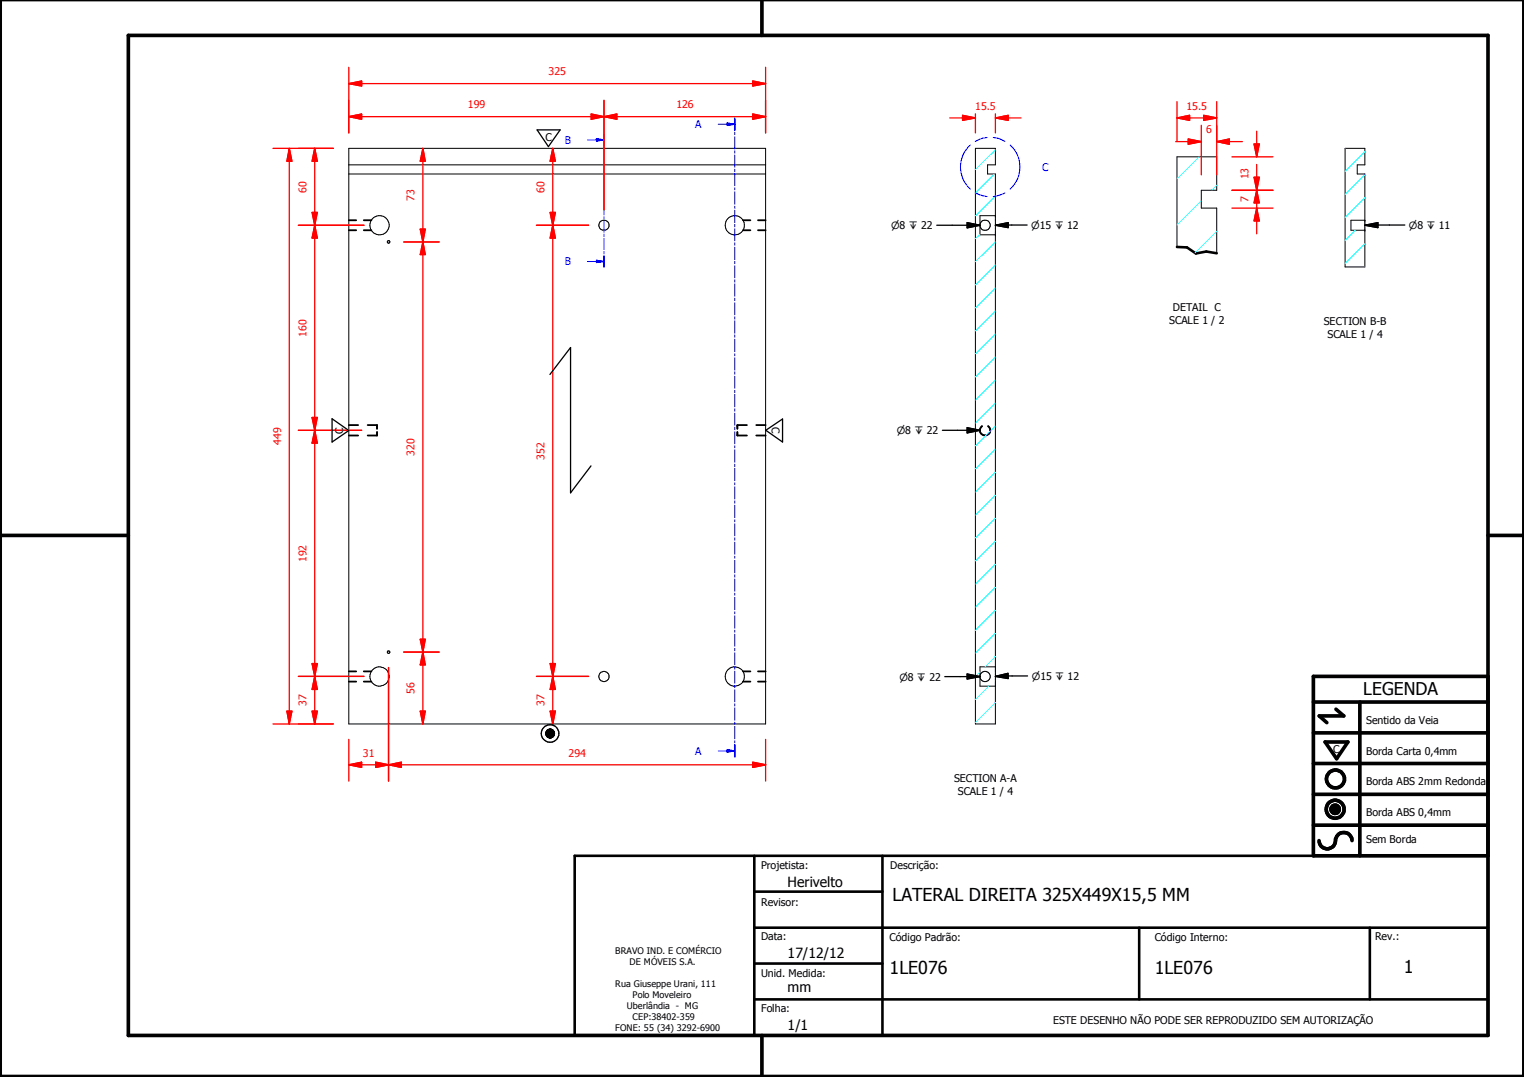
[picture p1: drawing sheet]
<svg xmlns="http://www.w3.org/2000/svg" width="297mm" height="210mm" viewBox="0 0 297 210" stroke-linecap="round" stroke-linejoin="round" font-family="sans-serif">
<g fill="none" stroke="#000" stroke-width=".19">
<path d="M68 33.9h81.2M68 32.1h81.2M68 28.9h81.2v112.2h-81.2zM190.1 28.9h3.9v3.2h-1.5v1.8h1.5v107.2h-3.9zM262.2 28.9h3.8v3.2h-1.5v1.8h1.5v18.1h-3.8zM191 43.7a1.02 1.02 0 0 1 1.6-.6 1.02 1.02 0 0 1 0 1.6 1.02 1.02 0 0 1-1.6-.6M194 42h.1M194 45.8h.1M194 42h-3v3.8h3M229.4 48.1v-17.5h7.7v6.5h-3v3.5h3v8.8M266 42.9h.1M266 44.9h.1"/>
<path d="M266 42.9h-2.7v2h2.7M75.6 126.9l.4 .1-.2 .3-.3-.1zM191 131.7a1.01 1.01 0 0 1 1.6-.7 1.01 1.01 0 0 1 0 1.7 1.01 1.01 0 0 1-1.6-.7M194 130h-3v3.7h3M106.4 142.9l1.7 .1zM106.4 143h1.7zM106.4 143l1.6 .1zM106.4 143.1l1.6 .1zM106.4 142.8l1.7 .1zM106.4 143.2h1.6zM106.4 143.2l1.6 .1zM106.4 142.7l1.6 .1z"/>
<path d="M106.5 143.3h1.5zM106.5 143.3l1.4 .1zM106.5 142.6l1.5 .1zM106.5 143.4h1.4zM106.5 143.4l1.4 .1zM106.5 142.5l1.5 .1zM106.5 143.5h1.4zM106.5 142.5h1.4zM106.6 143.5h1.3zM106.6 143.5l1.2 .1zM106.6 142.4l1.3 .1zM106.6 143.6h1.2z"/>
<path d="M106.6 143.6h1.1zM106.6 142.3l1.3 .1zM106.6 142.3h1.2zM106.7 143.6h1zM106.7 143.6l1 .1zM106.7 142.3h1.1zM106.7 142.3h1zM106.8 143.7h.9zM106.8 143.7h.8zM106.8 142.2l.9 .1zM106.8 142.2h.9zM106.9 143.7h.7z"/>
<path d="M106.9 143.7l.6 .1zM106.9 142.2h.8zM106.9 142.2h.7zM107 143.8h.5zM107 143.8h.4zM107 142.2h.6zM107 142.2h.5zM107.1 143.8h.3zM107.1 143.8h.2zM107.1 142.2h.4zM107.1 142.2h.3zM107.1 142.1l.3 .1z"/>
<path d="M107.1 142.1h.2zM259.4 157.6l1.6 .1zM259.4 157.7l1.6 .1zM259.4 157.8l1.6 .1zM259.4 157.9h1.6v.1zM259.4 157.9l1.6 .1h-1.5zM259.4 157.6h1.6zM259.5 158h1.5zM259.5 158l1.4 .1zM259.5 157.5l1.5 .1zM259.5 158.1h1.4zM259.5 157.4l1.5 .1z"/>
<path d="M259.5 158.1l1.4 .1zM259.5 157.3l1.4 .1zM259.6 158.2h1.3zM259.6 158.2h1.2zM259.6 157.2l1.3 .1zM259.6 158.2l1.2 .1zM259.6 157.2h1.3zM259.7 158.3h1.1zM259.7 158.3l1 .1zM259.7 157.1l1.1 .1zM259.7 157.1h1.1zM259.8 158.4h.9z"/>
<path d="M259.8 158.4h.8zM259.8 157.1h1zM259.8 157.1h.9zM259.8 158.4l.8 .1zM259.8 157l.9 .1zM259.8 157h.8zM259.9 158.5h.7zM259.9 158.5h.6zM259.9 157h.7zM260 158.5h.5zM260 158.5h.4zM260 157h.6z"/>
<path d="M260.1 158.5h.3zM260.1 158.5h.2zM260.1 156.9l.4 .1zM260.1 156.9h.3zM260.1 156.9h.2z"/>
<circle cx="74" cy="43.9" r="1.87"/>
<circle cx="75.7" cy="47.2" r=".26"/>
<circle cx="117.7" cy="43.9" r=".99"/>
<circle cx="143.2" cy="43.9" r="1.87"/>
<circle cx="74" cy="131.8" r="1.88"/>
<circle cx="117.7" cy="131.9" r="1.01"/>
<circle cx="143.2" cy="131.8" r="1.87"/>
</g>
<g fill="none" stroke="#000" stroke-width=".35">
<path d="M68 44.9h1.4M68 42.9h1.4M70.9 44.9h1.5M70.9 42.9h1.5M144.8 44.9h1.5M144.8 42.9h1.5M147.7 44.9h1.5M147.7 42.9h1.5M68 84.9h1.8M68 82.8h1.8M71.7 82.8h1.8v.8M73.5 84.2v.7h-1.8"/>
<path d="M143.7 84.2v.7h1.9M145.6 82.8h-1.9v.8M147.4 84.9h1.8M147.4 82.8h1.8M191.4 83.1a1 1 0 0 0-.1 1.4 1 1 0 0 0 1.4 0 1 1 0 0 0-.1-1.4M68 132.8h1.4M68 130.9h1.4M70.9 132.8h1.5M70.9 130.9h1.5M144.8 132.8h1.5M144.8 130.9h1.5M147.7 132.8h1.5"/>
<path d="M147.7 130.9h1.5"/>
</g>
<path d="M229.4 48.1l1.9 .1 1.8 1.2 2-.4 2 .4M112 166.8h178v35h-178zM147 173.8h25M147 166.8v35M172 166.8v35M147 194.8h143M147 180.8h143M147 187.8h25M222 180.8v14M267 180.8v14" fill="none" stroke="#000" stroke-width=".51"/>
<g fill="#000">
<path d="M106.4 142.8l1.7 .1zM106.4 142.7l1.6 .1zM106.5 142.6l1.5 .1zM106.5 142.5l1.5 .1zM106.5 142.5h1.4zM106.6 142.4l1.3 .1zM106.6 142.3l1.3 .1zM106.6 142.3h1.2zM106.7 142.3h1.1zM106.7 142.3h1zM106.8 142.2l.9 .1zM106.8 142.2h.9z"/>
<path d="M106.9 142.2h.8zM106.9 142.2h.7zM107 142.2h.6zM107 142.2h.5zM107.1 142.2h.4zM107.1 142.2h.3zM107.1 142.1l.3 .1zM107.1 142.1h.2zM107.1 143.8h.2zM107 143.8h.4zM107.1 143.8h.3zM106.9 143.7l.6 .1z"/>
<path d="M107 143.8h.5zM106.8 143.7h.8zM106.9 143.7h.7zM106.7 143.6l1 .1zM106.8 143.7h.9zM106.6 143.6h1.1zM106.7 143.6h1zM106.6 143.5l1.2 .1zM106.6 143.6h1.2zM106.5 143.5h1.4zM106.6 143.5h1.3zM106.5 143.4l1.4 .1z"/>
<path d="M106.5 143.3l1.4 .1zM106.5 143.4h1.4zM106.4 143.2l1.6 .1zM106.5 143.3h1.5zM106.4 143l1.6 .1zM106.4 143.1l1.6 .1zM106.4 143.2h1.6zM106.4 142.9l1.7 .1zM106.4 143h1.7zM259.4 157.6h1.6zM259.5 157.5l1.5 .1zM259.5 157.4l1.5 .1z"/>
<path d="M259.5 157.3l1.4 .1zM259.6 157.2l1.3 .1zM259.6 157.2h1.3zM259.7 157.1l1.1 .1zM259.7 157.1h1.1zM259.8 157.1h1zM259.8 157.1h.9zM259.8 157l.9 .1zM259.8 157h.8zM259.9 157h.7zM260 157h.6zM260.1 156.9l.4 .1z"/>
<path d="M260.1 156.9h.3zM260.1 156.9h.2zM260.1 158.5h.2zM260 158.5h.4zM260.1 158.5h.3zM259.9 158.5h.6zM260 158.5h.5zM259.8 158.4l.8 .1zM259.9 158.5h.7zM259.8 158.4h.8zM259.7 158.3l1 .1zM259.8 158.4h.9z"/>
<path d="M259.6 158.2l1.2 .1zM259.7 158.3h1.1zM259.6 158.2h1.2zM259.5 158.1l1.4 .1zM259.6 158.2h1.3zM259.5 158l1.4 .1zM259.5 158.1h1.4zM259.4 157.9l1.6 .1h-1.5zM259.5 158h1.5zM259.4 157.6l1.6 .1zM259.4 157.7l1.6 .1zM259.4 157.8l1.6 .1z"/>
<path d="M259.4 157.9h1.6v.1z"/>
</g>
<g fill="none" stroke="#000" stroke-width=".71">
<path d="M148.5 0v6.9M297 -.1v209.9h-297v-209.9M25 6.9h265v194.9h-265zM0 104.4h25M290 104.4h7M256 136.8h34M260.4 138.2l1.5 1.3h-4.8l1.5 1.3M265 136.8v30M290 131.8h-34v35h34M256 154.8h34M256 148.8h34M256 142.8h34"/>
<path d="M258.3 144.6h4.4l-2.2 3.3zM256 160.8h34M257.1 163.8a1.62 1.62 0 0 0 1.8 1.6 1.62 1.62 0 0 0 1.4-1.9 1.63 1.63 0 0 1 1.7-1.2 1.63 1.63 0 0 1 1.5 1.5M148.5 201.8v8"/>
<circle cx="260.2" cy="157.7" r="1.76"/>
<circle cx="260.2" cy="157.7" r=".82"/>
<circle cx="260.3" cy="151.8" r="1.76"/>
</g>
<g fill="none" stroke="#00f" stroke-width=".19">
<path d="M141.7 24.2h1.5M143.2 23v2.4M143.2 25.8v.4M143.2 26.6v2.4M143.2 29.4v.4M143.2 30.2v2.4M143.2 33v.4M143.2 33.8v2.4M143.2 36.6v.4M143.2 37.4v2.4M143.2 40.2v.4M143.2 41v2.4"/>
<path d="M143.2 43.7v.5M143.2 44.6v2.3M143.2 47.3v.5M143.2 48.2v2.4M143.2 50.9v.5M143.2 51.8v2.3M143.2 54.5v.5M143.2 55.3v2.4M143.2 58.1v.5M143.2 59v2.3M143.2 61.7v.5M143.2 62.5v2.4"/>
<path d="M143.2 65.3v.4M143.2 66.1v2.4M143.2 68.9v.4M143.2 69.7v2.4M143.2 72.5v.4M143.2 73.3v2.4M143.2 76.1v.4M143.2 76.9v2.4M143.2 79.7v.4M143.2 80.5v2.4M143.2 83.3v.4M143.2 84.1v2.4"/>
<path d="M143.2 86.9v.4M143.2 87.7v2.4M143.2 90.5v.4M143.2 91.3v2.4M143.2 94.1v.4M143.2 94.9v2.3M143.2 97.6v.5M143.2 98.5v2.4M143.2 101.3v.4M143.2 102.1v2.3M143.2 104.8v.5M143.2 105.7v2.3"/>
<path d="M143.2 108.4v.4M143.2 109.2v2.4M143.2 112v.5M143.2 112.9v2.3M143.2 115.6v.4M143.2 116.4v2.4M143.2 119.2v.4M143.2 120v2.4M143.2 122.8v.4M143.2 123.6v2.4M143.2 126.4v.4M143.2 127.2v2.4"/>
<path d="M143.2 130v.4M143.2 130.8v2.4M143.2 133.6v.4M143.2 134.4v2.4M143.2 137.2v.4M143.2 138v2.4M143.2 140.8v.4M143.2 141.6v2.4M143.2 144.4v.4M143.2 145.2v2.3"/>
</g>
<path d="M143.2 23v2.4M143.2 145.2v2.3" fill="none" stroke="#00f" stroke-width=".3"/>
<path d="M141.7 24l1.5 .2-1.5 .3z" fill="#00f"/>
<path d="M140 24.2h1.7M141.7 24l1.5 .2-1.5 .3zM141.7 146.3h1.5" fill="none" stroke="#00f" stroke-width=".19"/>
<path d="M141.7 146.1l1.5 .2-1.5 .3z" fill="#00f"/>
<g fill="none" stroke="#00f" stroke-width=".19">
<path d="M116.2 27.3h1.5M117.7 26.2v2.1M117.7 28.7v.5M117.7 29.5v2.2M117.7 32.1v.5M117.7 32.9v2.2M117.7 35.5v.4M117.7 36.3v2.2M117.7 38.9v.4M117.7 39.7v2.2M117.7 42.2v.5M117.7 43.1v2.2"/>
<path d="M117.7 45.6v.5M117.7 46.4v2.2M117.7 49v.5M117.7 49.9v2.1M140 146.3h1.7M141.7 146.1l1.5 .2-1.5 .3z"/>
</g>
<g fill="none" stroke="#0ff" stroke-width=".19">
<path d="M193.8 33.9l-3.7 3.7M194 38.2l-3.9 3.9M194 29.2l-3.9 3.9M191 45.7l-.9 .8M194 56.1l-3.9 3.9M194 51.6l-3.9 3.9M194 47.2l-3.9 3.8M194 78.6l-3.9 3.9M194 74.1l-3.9 3.9M194 69.6l-3.9 3.9M194 65.1l-3.9 3.9M194 60.6l-3.9 3.9"/>
<path d="M194 96.5l-3.9 3.9M194 92l-3.9 3.9M194 87.5l-3.9 3.9M194 83.1l-3.9 3.8M194 119l-3.9 3.9M194 114.5l-3.9 3.9M194 110l-3.9 3.9M194 105.5l-3.9 3.8M194 101l-3.9 3.9M191 130.9l-.9 .9M192.7 133.7l-2.6 2.6M194 136.9l-3.9 3.9"/>
<path d="M194 127.9l-2 2.1M194 123.4l-3.9 3.9"/>
</g>
<path d="M117.7 26.2v2.1M117.7 49.9v2.1" fill="none" stroke="#00f" stroke-width=".3"/>
<path d="M116.2 27l1.5 .3-1.5 .2z" fill="#00f"/>
<path d="M114.5 27.3h1.7M116.2 27l1.5 .3-1.5 .2zM116.2 51h1.5" fill="none" stroke="#00f" stroke-width=".19"/>
<path d="M116.2 50.7l1.5 .3-1.5 .2z" fill="#00f"/>
<path d="M189.1 28.3a5.7 5.7 0 0 0 0 8.6M190.1 37.6l.9 .4 1.4 .3M192.4 26.8l-.8 .1-1.5 .7M193.6 26.8a4.6 4.6 0 0 1 2.3 .8M195.9 37.6l-.9 .4-1.4 .3M196.9 28.3a5.8 5.8 0 0 1 0 8.6M114.5 51h1.7M116.2 50.7l1.5 .3-1.5 .2z" fill="none" stroke="#00f" stroke-width=".19"/>
<path d="M233.7 30.6l-4.3 4.3M234.1 39.1l-4.7 4.8M237.1 36.1l-.9 1M262.2 28.9v.1M266 38.5l-3.8 3.9M266 34l-3.8 3.9M266 29.5l-3.8 3.9M237.1 45.1l-4.2 4.2M264.2 44.9l-2 2M266 52h.1M266 47.5l-3.8 3.9" fill="none" stroke="#0ff" stroke-width=".19"/>
<path d="M68 22.7h2.5" fill="none" stroke="#f00" stroke-width=".25"/>
<path d="M68 22.7l2.5-.5v1z" fill="#f00"/>
<path d="M68 22.7l2.5-.5v1zM115.2 22.7h2.5" fill="none" stroke="#f00" stroke-width=".25"/>
<path d="M115.2 22.2l2.5 .5-2.5 .5z" fill="#f00"/>
<path d="M68 19.6v6.3M117.7 19.6v21.3M70.5 22.7h44.7M115.2 22.2l2.5 .5-2.5 .5zM117.7 22.7h2.5" fill="none" stroke="#f00" stroke-width=".25"/>
<path d="M117.7 22.7l2.5-.5v1z" fill="#f00"/>
<path d="M117.7 22.7l2.5-.5v1zM146.7 22.7h2.5" fill="none" stroke="#f00" stroke-width=".25"/>
<path d="M146.7 22.2l2.5 .5-2.5 .5z" fill="#f00"/>
<path d="M68 16.3h2.5M117.7 19.6v21.3M149.2 19.6v6.3M120.2 22.7h26.5M146.7 22.2l2.5 .5-2.5 .5z" fill="none" stroke="#f00" stroke-width=".25"/>
<path d="M68 16.3l2.5-.5v1z" fill="#f00"/>
<path d="M68 16.3l2.5-.5v1zM146.7 16.3h2.5" fill="none" stroke="#f00" stroke-width=".25"/>
<path d="M146.7 15.8l2.5 .5-2.5 .5z" fill="#f00"/>
<path d="M68 13.1v12.8M70.5 16.3h76.2M146.7 15.8l2.5 .5-2.5 .5zM149.2 13.1v12.8M61.3 28.9v2.5" fill="none" stroke="#f00" stroke-width=".25"/>
<path d="M61.3 28.9l.5 2.5h-1z" fill="#f00"/>
<path d="M61.3 28.9l.5 2.5h-1zM61.3 41.4v2.5" fill="none" stroke="#f00" stroke-width=".25"/>
<path d="M60.8 41.4h1l-.5 2.5z" fill="#f00"/>
<path d="M58.2 28.9h6.8M61.3 31.4v10M58.2 43.9h12.7M60.8 41.4h1l-.5 2.5zM61.3 43.9v2.5" fill="none" stroke="#f00" stroke-width=".25"/>
<path d="M61.3 43.9l.5 2.5h-1z" fill="#f00"/>
<path d="M61.3 43.9l.5 2.5h-1zM61.3 81.4v2.5" fill="none" stroke="#f00" stroke-width=".25"/>
<path d="M60.8 81.4h1l-.5 2.5z" fill="#f00"/>
<path d="M58.2 43.9h12.7M61.3 46.4v35M58.2 83.9h12.3M60.8 81.4h1l-.5 2.5zM61.3 83.9v2.5" fill="none" stroke="#f00" stroke-width=".25"/>
<path d="M61.3 83.9l.5 2.5h-1z" fill="#f00"/>
<path d="M61.3 83.9l.5 2.5h-1zM61.3 129.3v2.5" fill="none" stroke="#f00" stroke-width=".25"/>
<path d="M60.8 129.3h1l-.5 2.5z" fill="#f00"/>
<path d="M58.2 83.9h12.3M61.3 86.4v42.9M58.2 131.8h12.7M60.8 129.3h1l-.5 2.5zM61.3 131.8v2.6" fill="none" stroke="#f00" stroke-width=".25"/>
<path d="M61.3 131.8l.5 2.6h-1z" fill="#f00"/>
<path d="M61.3 131.8l.5 2.6h-1zM61.3 138.6v2.5" fill="none" stroke="#f00" stroke-width=".25"/>
<path d="M60.8 138.6h1l-.5 2.5z" fill="#f00"/>
<path d="M56.4 138.6v2.5M58.2 131.8h12.7M60.8 138.6h1l-.5 2.5zM61.3 134.4v4.2M58.2 141.1h6.8" fill="none" stroke="#f00" stroke-width=".25"/>
<path d="M55.9 138.6h1l-.5 2.5z" fill="#f00"/>
<path d="M56.4 28.9v2.5M55.9 138.6h1l-.5 2.5z" fill="none" stroke="#f00" stroke-width=".25"/>
<path d="M56.4 28.9l.5 2.5h-1z" fill="#f00"/>
<path d="M53.2 28.9h11.8M56.4 28.9l.5 2.5h-1zM56.4 31.4v107.2M107.7 138.6v2.5M53.2 141.1h11.8" fill="none" stroke="#f00" stroke-width=".25"/>
<path d="M107.2 138.6h1l-.5 2.5z" fill="#f00"/>
<path d="M107.2 138.6h1l-.5 2.5zM107.7 131.8v2.6" fill="none" stroke="#f00" stroke-width=".25"/>
<path d="M107.7 131.8l.5 2.6h-1z" fill="#f00"/>
<path d="M104.6 131.8h10.1M107.7 131.8l.5 2.6h-1zM107.7 129.3v2.5M107.7 134.4v4.2" fill="none" stroke="#f00" stroke-width=".25"/>
<path d="M107.2 129.3h1l-.5 2.5z" fill="#f00"/>
<path d="M107.7 43.9v2.5M107.2 129.3h1l-.5 2.5z" fill="none" stroke="#f00" stroke-width=".25"/>
<path d="M107.7 43.9l.5 2.5h-1z" fill="#f00"/>
<path d="M104.6 43.9h10.1M107.7 43.9l.5 2.5h-1zM107.7 41.4v2.5M107.7 46.4v82.9M104.6 131.8h10.1" fill="none" stroke="#f00" stroke-width=".25"/>
<path d="M107.2 41.4h1l-.5 2.5z" fill="#f00"/>
<path d="M107.7 28.9v2.5M107.2 41.4h1l-.5 2.5z" fill="none" stroke="#f00" stroke-width=".25"/>
<path d="M107.7 28.9l.5 2.5h-1z" fill="#f00"/>
<path d="M107.7 28.9l.5 2.5h-1zM107.7 31.4v10M104.6 43.9h10.1M68 149.1h2.5" fill="none" stroke="#f00" stroke-width=".25"/>
<path d="M68 149.1l2.5-.6v1.1z" fill="#f00"/>
<path d="M68 149.1l2.5-.6v1.1zM73.2 149.1h2.5" fill="none" stroke="#f00" stroke-width=".25"/>
<path d="M73.2 148.5l2.5 .6-2.5 .5z" fill="#f00"/>
<path d="M75.7 130.1v22.1M68 144.1v8.1M70.5 149.1h2.7M73.2 148.5l2.5 .6-2.5 .5zM75.7 149.1h2.5" fill="none" stroke="#f00" stroke-width=".25"/>
<path d="M75.7 149.1l2.5-.6v1.1z" fill="#f00"/>
<path d="M75.7 149.1l2.5-.6v1.1zM146.7 149.1h2.5" fill="none" stroke="#f00" stroke-width=".25"/>
<path d="M146.7 148.5l2.5 .6-2.5 .5z" fill="#f00"/>
<path d="M75.7 130.1v22.1M82.4 138.6v2.5M78.2 149.1h68.5M146.7 148.5l2.5 .6-2.5 .5zM149.2 144.1v8.1" fill="none" stroke="#f00" stroke-width=".25"/>
<path d="M81.9 138.6h1l-.5 2.5z" fill="#f00"/>
<path d="M81.9 138.6h1l-.5 2.5zM82.4 127.1v2.5" fill="none" stroke="#f00" stroke-width=".25"/>
<path d="M82.4 127.1l.5 2.5h-1z" fill="#f00"/>
<path d="M78.7 127.1h6.9M82.4 127.1l.5 2.5h-1zM82.4 124.6v2.5M82.4 129.6v9" fill="none" stroke="#f00" stroke-width=".25"/>
<path d="M81.9 124.6h1l-.5 2.5z" fill="#f00"/>
<path d="M82.4 47.2v2.4M81.9 124.6h1l-.5 2.5z" fill="none" stroke="#f00" stroke-width=".25"/>
<path d="M82.4 47.2l.5 2.4h-1z" fill="#f00"/>
<path d="M78.7 47.2h6.9M82.4 47.2l.5 2.4h-1zM82.4 44.7v2.5M82.4 49.6v75M78.7 127.1h6.9" fill="none" stroke="#f00" stroke-width=".25"/>
<path d="M81.9 44.7h1l-.5 2.5z" fill="#f00"/>
<path d="M82.4 28.9v2.5M81.9 44.7h1l-.5 2.5z" fill="none" stroke="#f00" stroke-width=".25"/>
<path d="M82.4 28.9l.5 2.5h-1z" fill="#f00"/>
<path d="M82.4 28.9l.5 2.5h-1zM82.4 31.4v13.3M194 23h2.5M78.7 47.2h6.9" fill="none" stroke="#f00" stroke-width=".25"/>
<path d="M194 23l2.5-.5v1z" fill="#f00"/>
<path d="M187.6 23h2.5M194 23l2.5-.5v1z" fill="none" stroke="#f00" stroke-width=".25"/>
<path d="M187.6 22.5l2.5 .5-2.5 .5z" fill="#f00"/>
<path d="M185.1 23h2.5M187.6 22.5l2.5 .5-2.5 .5zM190.1 22.2v3.7M194 22.2v3.7M196.5 23h2.5M234.6 23h2.5" fill="none" stroke="#f00" stroke-width=".25"/>
<g fill="none" stroke="#000" stroke-width=".25">
<path d="M104.7 25.3h4.5l-2.3 3.3zM182.6 43.9h8.4M188.5 43.4l2.5 .5-2.5 .5zM194 43.9l2.5-.5v1zM200.2 43.9h-6.2M107.2 73l4-5.3v28.4l4-5.3M64.7 81.6l3.3 2.3-3.3 2.2zM149.3 83.9l3.2-2.2v4.4zM183.7 83.9h7.3M188.5 83.4l2.5 .5-2.5 .5zM184.1 131.9h6.9M188.5 131.4l2.5 .5-2.5 .4z"/>
<path d="M194 131.8l2.5-.6v1zM200.3 131.7l-6.3 .1"/>
<circle cx="107.2" cy="143" r=".84"/>
<circle cx="107.2" cy="142.9" r="1.72"/>
</g>
<path d="M188.5 43.4l2.5 .5-2.5 .5zM194 43.9l2.5-.5v1zM188.5 83.4l2.5 .5-2.5 .5zM188.5 131.4l2.5 .5-2.5 .4zM194 131.8l2.5-.6v1z" fill="#000"/>
<path d="M234.6 22.5l2.5 .5-2.5 .5z" fill="#f00"/>
<path d="M229.4 23h2.5M234.6 22.5l2.5 .5-2.5 .5z" fill="none" stroke="#f00" stroke-width=".25"/>
<path d="M229.4 23l2.5-.5v1z" fill="#f00"/>
<path d="M229.4 19.8v7.8M237.1 19.8v7.8M229.4 23l2.5-.5v1zM231.9 23h2.7M244.9 37.1v2.4" fill="none" stroke="#f00" stroke-width=".25"/>
<path d="M244.9 37.1l.5 2.4h-1z" fill="#f00"/>
<path d="M244.9 37.1l.5 2.4h-1zM244.9 28.1v2.5" fill="none" stroke="#f00" stroke-width=".25"/>
<path d="M244.4 28.1h1l-.5 2.5z" fill="#f00"/>
<path d="M240.1 30.6h8M240.1 37.1h8M244.4 28.1h1l-.5 2.5zM244.9 25.6v2.5M244.9 39.5v3.6" fill="none" stroke="#f00" stroke-width=".25"/>
<path d="M244.9 40.6l.5 2.5h-1z" fill="#f00"/>
<path d="M244.9 34.5v2.6M244.9 40.6l.5 2.5h-1z" fill="none" stroke="#f00" stroke-width=".25"/>
<path d="M244.4 34.5h1l-.5 2.6z" fill="#f00"/>
<path d="M231.6 27.6h2.5M240.1 37.1h8M244.4 34.5h1l-.5 2.6zM244.9 32v2.5M240.1 40.6h8M244.9 43.1v2.5" fill="none" stroke="#f00" stroke-width=".25"/>
<path d="M231.6 27.1l2.5 .5-2.5 .5z" fill="#f00"/>
<path d="M231.6 27.1l2.5 .5-2.5 .5zM237.1 27.6h2.5" fill="none" stroke="#f00" stroke-width=".25"/>
<path d="M237.1 27.6l2.5-.5v1z" fill="#f00"/>
<path d="M229.1 27.6h2.5M234.1 24.4v9.7M237.1 27.6l2.5-.5v1zM237.1 24.4v9.7M239.6 27.6h2.5" fill="none" stroke="#f00" stroke-width=".25"/>
<path d="M266 43.9l2.6-.5v1zM273.8 43.9h-7.8" fill="none" stroke="#000" stroke-width=".25"/>
<path d="M266 43.9l2.6-.5v1z" fill="#000"/>
<g font-size="3.5">
<text x="173.9" y="175.7">LATERAL DIREITA 325X449X15,5 MM</text>
<text x="173.4" y="189.7">1LE076</text>
<text x="225.1" y="189.7">1LE076</text>
<text x="273.6" y="189.7">1</text>
</g>
<text font-size="3.4" x="265.7" y="135.4">LEGENDA</text>
<g font-size="2.7">
<text x="153.5" y="172.8">Herivelto</text>
<text x="153.5" y="186.6">17/12/12</text>
<text x="153.5" y="193.4">mm</text>
<text x="153.5" y="200.8">1/1</text>
</g>
<g font-size="2.1" fill="#f00">
<text x="106.9" y="14.7">325</text>
<text x="91.2" y="21.1">199</text>
<text x="131.8" y="21.1">126</text>
<text x="190.1" y="21.4">15.5</text>
<text x="231.3" y="21.4">15.5</text>
<text x="235.1" y="26">6</text>
<text x="243.3" y="35" transform="rotate(-90 243.3 35)">13</text>
<text x="59.7" y="37.6" transform="rotate(-90 59.7 37.6)">60</text>
<text x="80.8" y="39.2" transform="rotate(-90 80.8 39.2)">73</text>
<text x="106.1" y="37.5" transform="rotate(-90 106.1 37.5)">60</text>
<text x="243.4" y="39.4" transform="rotate(-90 243.4 39.4)">7</text>
<text x="59.7" y="65.6" transform="rotate(-90 59.7 65.6)">160</text>
<text x="54.8" y="86.7" transform="rotate(-90 54.8 86.7)">449</text>
<text x="80.8" y="88.9" transform="rotate(-90 80.8 88.9)">320</text>
<text x="106.1" y="89.6" transform="rotate(-90 106.1 89.6)">352</text>
<text x="59.7" y="109.6" transform="rotate(-90 59.7 109.6)">192</text>
<text x="59.7" y="137.6" transform="rotate(-90 59.7 137.6)">37</text>
<text x="80.8" y="135.2" transform="rotate(-90 80.8 135.2)">56</text>
<text x="106.1" y="137.6" transform="rotate(-90 106.1 137.6)">37</text>
<text x="70.7" y="147.4">31</text>
<text x="110.8" y="147.4">294</text>
</g>
<g font-size="2.1">
<text x="106.3" y="27.5">C</text>
<text x="227.9" y="63.2">SCALE 1 / 2</text>
<text x="228.6" y="60.7">DETAIL C</text>
<text x="258" y="63.3">SECTION B-B</text>
<text x="258.7" y="65.8">SCALE 1 / 4</text>
<text x="150.4" y="83.3" transform="rotate(90 150.4 83.3)">C</text>
<text x="66.9" y="84.6" transform="rotate(-90 66.9 84.6)">C</text>
<text x="266.3" y="141.1">Sentido da Veia</text>
<text x="259.8" y="146.7">C</text>
<text x="266.3" y="147.2">Borda Carta 0,4mm</text>
<text x="186" y="152.4">SECTION A-A</text>
<text x="186.7" y="154.9">SCALE 1 / 4</text>
<text x="266.3" y="153.1">Borda ABS 2mm Redonda</text>
<text x="266.3" y="159">Borda ABS 0,4mm</text>
<text x="266.3" y="164.4">Sem Borda</text>
<text x="148.4" y="169.3">Projetista:</text>
<text x="173.5" y="169.5">Descrição:</text>
<text x="148.4" y="176.6">Revisor:</text>
<text x="148.4" y="183.2">Data:</text>
<text x="173.4" y="183.3">Código Padrão:</text>
<text x="225.1" y="183.3">Código Interno:</text>
<text x="268" y="183.2">Rev.:</text>
<text x="148.4" y="190.5">Unid. Medida:</text>
<text x="148.4" y="197.2">Folha:</text>
<text x="205.3" y="199.5">ESTE DESENHO NÃO PODE SER REPRODUZIDO SEM AUTORIZAÇÃO</text>
</g>
<g font-size="2.1" fill="#00f">
<text x="110.1" y="28">B</text>
<text x="135.5" y="25">A</text>
<text x="203.2" y="33.3">C</text>
<text x="110.1" y="51.7">B</text>
<text x="135.5" y="147.1">A</text>
</g>
<g font-size="1.9">
<text x="173.7" y="44.7">⌀8 ↧ 22</text>
<text x="201" y="44.7">⌀15 ↧ 12</text>
<text x="274.6" y="44.7">⌀8 ↧ 11</text>
<text x="174.8" y="84.7">⌀8 ↧ 22</text>
<text x="175.3" y="132.6">⌀8 ↧ 22</text>
<text x="201.1" y="132.5">⌀15 ↧ 12</text>
</g>
<g font-size="1.8">
<text x="119.9" y="186">BRAVO IND. E COMÉRCIO</text>
<text x="122.7" y="188.1">DE MÓVEIS S.A.</text>
<text x="119.9" y="192.4">Rua Giuseppe Urani, 111</text>
<text x="122.2" y="196.7">Uberlândia - MG</text>
<text x="123.3" y="194.6">Polo Moveleiro</text>
<text x="119.9" y="201">FONE: 55 (34) 3292-6900</text>
<text x="123.3" y="198.8">CEP:38402-359</text>
</g>
</svg>
